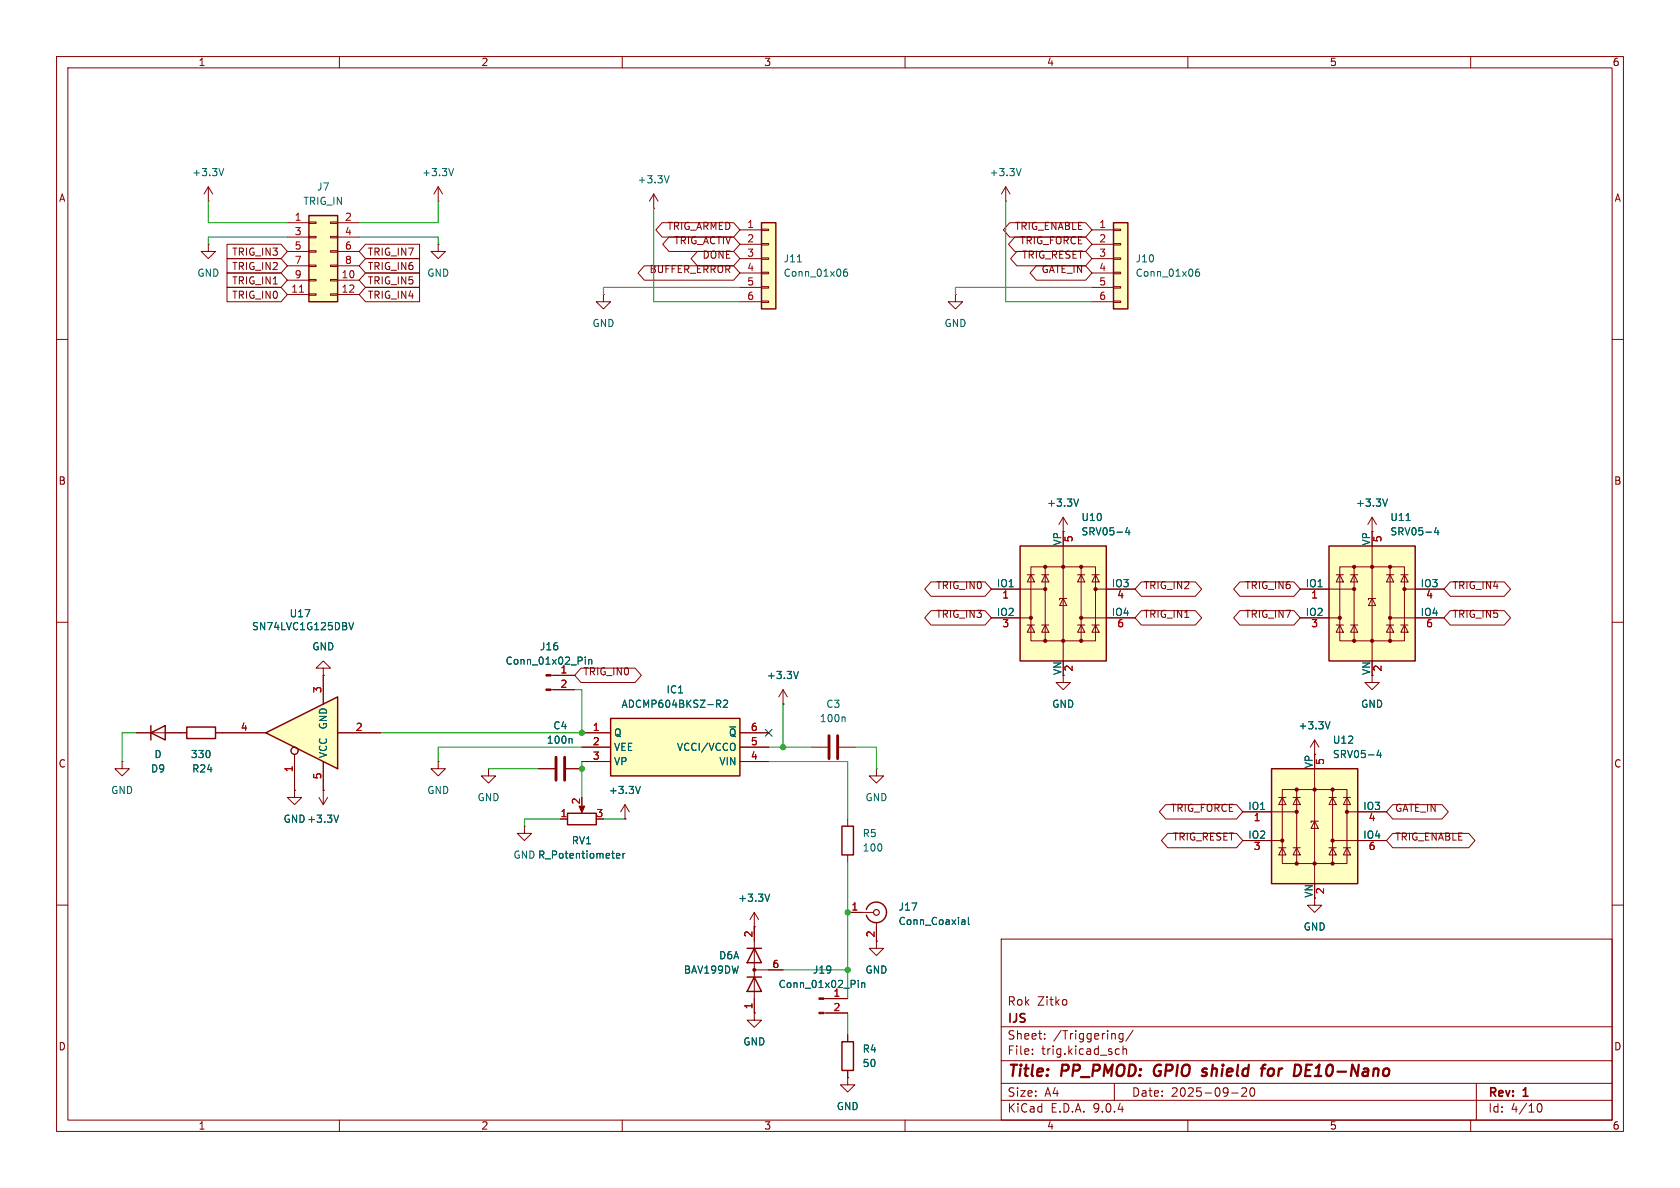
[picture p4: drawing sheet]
<svg xmlns="http://www.w3.org/2000/svg" width="297mm" height="210mm" viewBox="0 0 297 210" stroke-linecap="round" stroke-linejoin="round" font-family="sans-serif">
<g fill="none" stroke="#840000" stroke-width=".18">
<path d="M10 10h277v190h-277zM12 12h273v186h-273zM60 10v2M110 10v2M160 10v2M210 10v2M260 10v2M10 60h2M285 60h2M10 110h2M285 110h2M10 160h2"/>
<path d="M177 166h108v32h-108zM188.5 176.8v.8M285 160h2M60 198v2M110 198v2M160 198v2M177 194.5h108M177 191.5h108M177 187.5h108M177 181.5h108M182.5 186.3v.1M182.5 185.5v.1"/>
<path d="M184.7 183.6v.1M184.7 182.8v.1M197 191.5v3M197.3 186.3h.6M197.3 185.5h.6M198.5 185.5l.2-.1 .4 .1 .1 .9M198.5 182.7v1.2l-.3 .3-.3-.1M198.5 184.9v1.5M198.5 182.8l-.4-.1-.3 .3v.4l.2 .2h.5M200.3 182.1l-1.3 2M210 198v2M217.7 193.2h1.2"/>
<path d="M219.5 192.4l.6-.1 .2 .1 .1 .3-.9 1.1h.9M221.1 192.4l.2-.1a.81 .81 0 0 1 .6 .6 .81 .81 0 0 1-.3 .8l-.1 .1a.81 .81 0 0 1-.4-1.4zM260 198v2M261 191.5v6.5M271.7 195.7l.2-.5 .2-.1a.81 .81 0 0 1 .6 .6 .81 .81 0 0 1-.3 .8h-.4l-.3-.5"/>
</g>
<path d="M204.3 188.5a1.27 1.27 0 0 0 0 1.6M212.8 189.5l.5 .1v.3l-.3 .3h-.4M212.9 188.9l.5 .1M222.9 188.9h.8M223.7 188.2l-.4 .1M224.9 188.9a.62 .62 0 0 0-.7 .4v.7a.52 .52 0 0 0 .7 .1M230.9 189.2h.6M231.9 188.2h-.9l-.3 2h1" fill="none" stroke="#840000" stroke-width=".4"/>
<path d="M134.6 39.4h2.6v15.2h-2.6z" fill="#ffffc2"/>
<path d="M134.6 39.4h2.6v15.2h-2.6z" fill="none" stroke="#840000" stroke-width=".25"/>
<g fill="none" stroke="#840000" stroke-width=".18">
<path d="M130.8 40.6h3.8M130.8 43.2h3.8M130.8 45.7h3.8M130.8 48.3h3.8M130.8 50.8h3.8M130.8 53.3h3.8M134.6 40.5h1.3v.3h-1.3zM134.6 43.1h1.3v.2h-1.3zM134.6 45.6h1.3v.2h-1.3zM134.6 48.1h1.3v.3h-1.3zM134.6 50.7h1.3v.2h-1.3zM134.6 53.2h1.3v.3h-1.3z"/>
<path d="M138.4 124.5h.1M138.4 121.9l-.7 1.3M138.4 121.9l.8 1.3M138.4 121.9v2.6"/>
</g>
<path d="M141 46.3h.7M149.7 47.6h-.3a.86 .86 0 0 0 0 1.2l.4-.1v-.4l-.2-.2h-.2l-.3 .2M141.2 118.7l-.5 1.3" fill="none" stroke="#006464" stroke-width=".18"/>
<path d="M107.9 127h22.9v10.2h-22.9z" fill="#ffffc2"/>
<path d="M26.7 129.5l2.5-1.2v2.5zM26.7 128.3v2.5M33 128.5h5.1v2.1h-5.1zM107.9 127h22.9v10.2h-22.9zM100.3 143.8h5.1v2h-5.1z" fill="none" stroke="#840000" stroke-width=".25"/>
<g fill="none" stroke="#840000" stroke-width=".18">
<path d="M106.7 52.1v1.2h1.2l-1.2 1.3-1.3-1.3h1.3M106.7 52.1h.1M57.1 118.1h1.3l-1.3-1.3-1.2 1.3h1.2v1.3M57.1 119.4h.1M97.4 119.4h4.2M21.6 134.6v1.3h1.3l-1.3 1.3-1.3-1.3h1.3M21.6 134.6h.1M24.1 129.5h8.9M38.1 129.5h1.3M86.4 135.9v1.3h1.2l-1.2 1.2-1.3-1.2h1.3M86.4 135.9h.1M95.2 135.9h2.8"/>
<path d="M97.4 121.9h4.2M100.1 135.9h2.8M102.9 129.5h5M102.9 132.1h5M102.9 134.6h5M130.8 129.5h5.1M130.8 132.1h5.1M130.8 134.6h5.1M92.7 146.1v1.2h1.3l-1.3 1.3-1.3-1.3h1.3M92.7 146.1h.1M99.1 144.8h1.2M102.9 142.2v1.1"/>
<path d="M133.3 179.1v1.2h1.3l-1.3 1.3-1.2-1.3h1.2M133.3 179.1h.1"/>
</g>
<path d="M103.5 116.1v.2M103.5 116.6v.8M104.1 116.6v.8M104.1 116.7l.2-.1h.3v.8M101 130.5l.1 .2v.7M126.7 123.8h.5l.2 .2-.1 .4h-.6M127 124.4l.4 .6M127.9 123.9l.5-.1 .2 .3-.8 .9h.8M129.9 131.6v.9M109 151.3l.6-.1-.1-.3h-.3l-.2 .1v.6h.5M110.1 150.9v.8M110.5 150.9l-.4 .2" fill="none" stroke="#006464" stroke-width=".18"/>
<g fill="#840000" stroke="#840000" stroke-width=".18">
<path d="M102.4 142.5h1l-.5 1.1z"/>
<path d="M96.5 119.3h.9v.2h-.9z"/>
<path d="M96.5 121.8h.9v.2h-.9z"/>
</g>
<path d="M98.3 133.9v4M99.8 133.9v4" fill="none" stroke="#840000" stroke-width=".51"/>
<path d="M47 129.5l12.7-6.3v12.7z" fill="#ffffc2"/>
<path d="M47 129.5l12.7-6.3v12.7z" fill="none" stroke="#840000" stroke-width=".25"/>
<g fill="none" stroke="#840000" stroke-width=".18">
<path d="M77.5 43.2v1.3h1.2l-1.2 1.2-1.3-1.2h1.3M77.5 43.2h.1M57.1 119.4v5.1M39.4 129.5h7.6M52.1 139.7v1.3h1.2l-1.2 1.2-1.3-1.2h1.3M52.1 139.7h.1M52.1 133.4v6.3M57.1 139.7h.1M57.1 134.6v7.6M59.7 129.5h7.6M77.5 134.6v1.3h1.2l-1.2 1.3-1.3-1.3h1.3M77.5 134.6h.1"/>
<path d="M56.4 141l.7 1.2M57.9 141l-.8 1.2"/>
<circle cx="52.1" cy="132.7" r=".63"/>
</g>
<path d="M61.7 110.1l.4 1.2 .4-1.2M59.9 144.1l-.5 1.3" fill="none" stroke="#006464" stroke-width=".18"/>
<path d="M54.6 38.1h5.1v15.2h-5.1z" fill="#ffffc2"/>
<path d="M54.6 38.1h5.1v15.2h-5.1zM153.2 160.8a1.81 1.81 0 0 1 2.7-1 1.81 1.81 0 0 1 .1 2.9 1.81 1.81 0 0 1-2.8-.9" fill="none" stroke="#840000" stroke-width=".25"/>
<g fill="none" stroke="#840000" stroke-width=".18">
<path d="M36.8 35.6h.1M36.8 33l-.7 1.3M36.8 33l.8 1.3M36.8 33v2.6M50.8 39.4h3.8M54.6 39.2h1.3v.3h-1.3zM58.4 39.2h1.3v.3h-1.3zM59.7 39.4h3.8M77.5 35.6h.1M77.5 33l-.8 1.3M77.5 33l.7 1.3M77.5 33v2.6"/>
<path d="M36.8 43.2v1.3h1.3l-1.3 1.2-1.2-1.2h1.2M36.8 43.2h.1M50.8 41.9h3.8M50.8 44.5h3.8M50.8 47h3.8M50.8 49.5h3.8M50.8 52.1h3.8M54.6 41.8h1.3v.2h-1.3zM54.6 44.3h1.3v.3h-1.3zM54.6 46.9h1.3v.2h-1.3zM54.6 49.4h1.3v.3h-1.3zM54.6 51.9h1.3v.3h-1.3z"/>
<path d="M58.4 41.8h1.3v.2h-1.3zM58.4 44.3h1.3v.3h-1.3zM58.4 46.9h1.3v.2h-1.3zM58.4 49.4h1.3v.3h-1.3zM58.4 51.9h1.3v.3h-1.3zM59.7 41.9h3.8M59.7 44.5h3.8M59.7 47h3.8M59.7 49.5h3.8M59.7 52.1h3.8M188 119.4v1.3h1.2l-1.2 1.2-1.3-1.2h1.3M149.9 161.3h4.5"/>
<path d="M154.9 163.1v3.3"/>
</g>
<path d="M52.9 51.7h.8" fill="none" stroke="#a90000" stroke-width=".18"/>
<path d="M39.6 29.8l-.5 1.3M80.2 29.8l-.4 1.3M170.2 162.6h.2l.2 .2v.6M170.6 163.4h-.4M170.6 162.9h-.4M171.2 162.2v1.1l.2 .1" fill="none" stroke="#006464" stroke-width=".18"/>
<circle cx="154.9" cy="161.3" r=".51" fill="none" stroke="#840000" stroke-width=".2"/>
<path d="M180.3 96.5h15.3v20.3h-15.3z" fill="#ffffc2"/>
<g fill="none" stroke="#840000" stroke-width=".18">
<path d="M188 91.4v2.6M188 96.5v20.3M188 91.4l-.8 1.3M188 91.4l.7 1.3M175.3 104.1h9.5M175.3 109.2h6.9M181.6 101.6h1.3M181.6 110.5h1.3M182.2 100.2h11.5v13.1h-11.5zM182.2 101.6l.7 1.3h-1.3zM182.2 110.5l.7 1.3h-1.3zM184.1 101.6h1.3"/>
<path d="M184.1 110.5h1.3M184.8 101.6l.6 1.3h-1.3zM184.8 110.5l.6 1.3h-1.3zM184.8 100.2v13.1M188 105.8l.6 1.3h-1.3zM188.6 105.8h-1.3v.2M190.5 101.6h1.3M190.5 110.5h1.3M191.1 101.6l.7 1.3h-1.3zM191.1 110.5l.7 1.3h-1.3zM191.1 100.2v13.1M191.1 109.2h9.6"/>
<path d="M193 101.6h1.3M193 110.5h1.3M193.7 101.6l.6 1.3h-1.3zM193.7 110.5l.6 1.3h-1.3zM193.7 104.1h7M143.5 132.1h2.8M148.3 132.1h2.8M154.9 135.9v1.3h1.3l-1.3 1.2-1.2-1.2h1.2M154.9 135.9h.1M149.9 144.8v1.3M149.9 151.1v1.3"/>
</g>
<path d="M180.3 96.5h15.3v20.3h-15.3zM148.8 146.1h2.1v5h-2.1z" fill="none" stroke="#840000" stroke-width=".25"/>
<g fill="#840000" stroke="#840000" stroke-width=".18">
<circle cx="182.2" cy="109.2" r=".28"/>
<circle cx="184.8" cy="100.2" r=".28"/>
<circle cx="184.8" cy="104.1" r=".28"/>
<circle cx="184.8" cy="113.3" r=".28"/>
<circle cx="188" cy="100.2" r=".28"/>
<circle cx="188" cy="113.3" r=".28"/>
<circle cx="191.1" cy="100.2" r=".28"/>
<circle cx="191.1" cy="109.2" r=".28"/>
<circle cx="191.1" cy="113.3" r=".28"/>
<circle cx="193.7" cy="104.1" r=".28"/>
</g>
<path d="M190.7 88.2l-.4 1.3M199.3 93.2l-.3 .9h.8M199.6 93.7v.9M149.2 126.7l.2 .2v.7" fill="none" stroke="#006464" stroke-width=".18"/>
<path d="M146.6 130v4.1M148.1 130v4.1" fill="none" stroke="#840000" stroke-width=".51"/>
<path d="M224.8 135.9h15.2v20.3h-15.2z" fill="#ffffc2"/>
<g fill="none" stroke="#840000" stroke-width=".18">
<path d="M115.6 36.8h.1M115.6 34.3l-.8 1.3M115.6 34.3l.7 1.3M115.6 34.3v2.5M226.7 139.6h11.4v13.1h-11.4zM229.2 139.6v13.1M232.4 130.8v2.6M232.4 135.9v20.3M232.4 130.8l-.8 1.3M232.4 130.8l.8 1.3M235.6 139.6v13.1M110.5 144.8h.1"/>
<path d="M110.5 142.2l-.8 1.3M110.5 142.2l.8 1.3M110.5 142.2v2.6M219.7 143.5h9.5M219.7 148.6h7M226.1 141h1.2M226.1 149.9h1.2M226.7 141l.6 1.2h-1.2zM226.7 149.9l.6 1.2h-1.2zM228.6 141h1.3M228.6 149.9h1.3M229.2 141l.7 1.2h-1.3z"/>
<path d="M229.2 149.9l.7 1.2h-1.3zM232.4 145.2l.6 1.2h-1.2zM232.4 158.8v1.2h1.3l-1.3 1.3-1.3-1.3h1.3M233 145.2h-1.2v.2M234.9 141h1.3M234.9 149.9h1.3M235.6 141l.6 1.2h-1.3zM235.6 149.9l.6 1.2h-1.3zM235.6 148.6h9.5M237.5 141h1.3M237.5 149.9h1.3M238.1 141l.7 1.2h-1.3z"/>
<path d="M238.1 149.9l.7 1.2h-1.3zM238.1 143.5h7M154.9 166.4v1.2h1.3l-1.3 1.3-1.2-1.3h1.2"/>
</g>
<path d="M224.8 135.9h15.2v20.3h-15.2z" fill="none" stroke="#840000" stroke-width=".25"/>
<g fill="#840000" stroke="#840000" stroke-width=".18">
<circle cx="226.7" cy="148.6" r=".28"/>
<circle cx="229.2" cy="139.6" r=".28"/>
<circle cx="229.2" cy="143.5" r=".28"/>
<circle cx="229.2" cy="152.7" r=".28"/>
<circle cx="232.4" cy="139.6" r=".28"/>
<circle cx="232.4" cy="152.7" r=".28"/>
<circle cx="235.6" cy="139.6" r=".28"/>
<circle cx="235.6" cy="148.6" r=".28"/>
<circle cx="235.6" cy="152.7" r=".28"/>
<circle cx="238.1" cy="143.5" r=".28"/>
</g>
<path d="M118.3 31.1l-.4 1.2M113.2 139l-.4 1.3M235.1 127.6l-.4 1.2M243.7 132.6l-.3 .9h.8M244 133.1v.8" fill="none" stroke="#006464" stroke-width=".18"/>
<path d="M196.8 39.4h2.6v15.2h-2.6z" fill="#ffffc2"/>
<path d="M196.8 39.4h2.6v15.2h-2.6z" fill="none" stroke="#840000" stroke-width=".25"/>
<g fill="none" stroke="#840000" stroke-width=".18">
<path d="M177.8 35.6h.1M177.8 33l-.8 1.3M177.8 33l.8 1.3M177.8 33v2.6M193 40.6h3.8M193 43.2h3.8M193 45.7h3.8M193 48.3h3.8M193 50.8h3.8M193 53.3h3.8M196.8 40.5h1.3v.3h-1.3zM196.8 43.1h1.3v.2h-1.3z"/>
<path d="M196.8 45.6h1.3v.2h-1.3zM196.8 48.1h1.3v.3h-1.3zM196.8 50.7h1.3v.2h-1.3zM196.8 53.2h1.3v.3h-1.3z"/>
</g>
<path d="M180.5 29.8l-.4 1.3M212 47.6h-.4a.86 .86 0 0 0 0 1.2l.4-.1 .1-.4-.3-.2h-.2l-.2 .2" fill="none" stroke="#006464" stroke-width=".18"/>
<path d="M234.9 96.5h15.3v20.3h-15.3z" fill="#ffffc2"/>
<g fill="none" stroke="#840000" stroke-width=".18">
<path d="M117.1 39.4h12.6l1.1 1.2-1.1 1.3h-12.6l-1.2-1.3zM178.5 39.4h13.4l1.1 1.2-1.1 1.3h-13.4l-1.1-1.3zM40.1 48.3h9.6l1.1 1.2-1.1 1.3h-9.6zM40.1 43.2h9.6l1.1 1.3-1.1 1.2h-9.6zM40.1 45.7h9.6l1.1 1.3-1.1 1.3h-9.6zM40.1 50.8h9.6l1.1 1.3-1.1 1.2h-9.6zM64.6 50.8h9.6v2.5h-9.6l-1.1-1.2zM64.6 45.7h9.6v2.6h-9.6l-1.1-1.3zM64.6 43.2h9.6v2.5h-9.6l-1.1-1.2zM64.6 48.3h9.6v2.5h-9.6l-1.1-1.3zM113.9 47h15.8l1.1 1.3-1.1 1.2h-15.8l-1.1-1.2zM118.3 41.9h11.4l1.1 1.3-1.1 1.3h-11.4l-1.1-1.3z"/>
<path d="M123.3 44.4h6.4l1.1 1.3-1.1 1.3h-6.4l-1.1-1.3zM168.9 52.1v1.2h1.3l-1.3 1.3-1.3-1.3h1.3M168.9 52.1h.1M179.4 41.9h12.5l1.1 1.3-1.1 1.3h-12.5l-1.1-1.3zM179.8 44.4h12.1l1.1 1.3-1.1 1.3h-12.1l-1.1-1.3zM183.2 47h8.7l1.1 1.3-1.1 1.2h-8.7l-1.1-1.2zM242.6 91.4v2.6M242.6 96.5v20.3M242.6 91.4l-.8 1.3M242.6 91.4l.7 1.3M57.1 119.4h.1M57.1 119.4v5.1"/>
<path d="M97.8 119.4h3.8M102.7 118.1h9.6l1.1 1.3-1.1 1.3h-9.6l-1.1-1.3zM164.6 107.9h9.5l1.2 1.3-1.2 1.3h-9.5l-1.1-1.3zM164.6 102.9h9.5l1.2 1.2-1.2 1.3h-9.5l-1.1-1.3zM175.3 104.1h5M175.3 109.2h5M195.6 104.1h5.1M195.6 109.2h5.1M201.8 102.9h9.5l1.1 1.2-1.1 1.3h-9.5l-1.1-1.3zM201.8 107.9h9.5l1.1 1.3-1.1 1.3h-9.5l-1.1-1.3zM219.2 102.9h9.6l1.1 1.2-1.1 1.3h-9.6l-1.1-1.3zM219.2 107.9h9.6l1.1 1.3-1.1 1.3h-9.6l-1.1-1.3z"/>
<path d="M229.9 104.1h9.5M229.9 109.2h7M236.2 101.6h1.3M236.2 110.5h1.3M236.9 100.2h11.4v13.1h-11.4zM236.9 101.6l.6 1.3h-1.3zM236.9 110.5l.6 1.3h-1.3zM238.8 101.6h1.2M238.8 110.5h1.2M239.4 101.6l.6 1.3h-1.2zM239.4 110.5l.6 1.3h-1.2zM239.4 100.2v13.1"/>
<path d="M242.6 105.8l.6 1.3h-1.3zM242.6 119.4v1.3h1.2l-1.2 1.2-1.3-1.2h1.3M243.2 105.8h-1.3v.2M245.1 101.6h1.3M245.1 110.5h1.3M245.7 101.6l.7 1.3h-1.3zM245.7 110.5l.7 1.3h-1.3zM245.7 100.2v13.1M245.7 109.2h9.6M247.6 101.6h1.3M247.6 110.5h1.3M248.3 101.6l.6 1.3h-1.3z"/>
<path d="M248.3 110.5l.6 1.3h-1.3zM248.3 104.1h7M256.4 102.9h9.5l1.2 1.2-1.2 1.3h-9.5l-1.1-1.3zM256.4 107.9h9.5l1.2 1.3-1.2 1.3h-9.5l-1.1-1.3zM24.1 129.5h2.6M29.2 129.5h3.8M38.1 129.5h8.9M52.1 139.7h.1M52.1 133.4v6.3M57.1 139.7h.1M57.1 134.6v5.1M59.7 129.5h7.6"/>
<path d="M95.2 135.9h2.8M97.8 121.9h3.8M100.1 135.9h2.8M102.9 129.5h5M102.9 132.1h5M102.9 134.6h5M130.8 129.5h5.1M130.8 132.1h5.1M130.8 134.6h5.1M138.4 124.5h.1M99.1 144.8h1.2M110.5 144.8h.1"/>
<path d="M206.1 142.2h12.5l1.1 1.3-1.1 1.3h-12.5l-1.1-1.3zM206.4 147.3h12.2l1.1 1.3-1.1 1.3h-12.2l-1.1-1.3zM219.7 143.5h5.1M219.7 148.6h5.1M240 143.5h5.1M240 148.6h5.1M246.2 142.2h8.7l1.1 1.3-1.1 1.3h-8.7l-1.1-1.3zM246.2 147.3h13.5l1.1 1.3-1.1 1.3h-13.5l-1.1-1.3zM133.3 163.8h.1M133.3 179.1h.1M133.3 161.3v17.8M133.3 171.5h5.1"/>
<path d="M133.3 161.3l-.7 1.3M133.3 161.3l.8 1.3M145.6 176.5h4.3M145.6 179.1h4.3M149.9 161.3h2.5M154.9 163.8v2.6M149.9 190.5v1.3h1.2l-1.2 1.2-1.3-1.2h1.3M149.9 190.5h.1M149.9 182.9v1.3M149.9 189.2v1.3"/>
<circle cx="52.1" cy="132.7" r=".63"/>
</g>
<path d="M234.9 96.5h15.3v20.3h-15.3zM132.1 172.7h2.5M132.1 167.6h2.5M133.3 172.7l1.3 2.6h-2.5zM133.3 167.6l1.3 2.6h-2.5zM148.8 184.2h2.1v5h-2.1z" fill="none" stroke="#840000" stroke-width=".25"/>
<g fill="#840000" stroke="#840000" stroke-width=".18">
<path d="M144.8 176.4h.8v.3h-.8z"/>
<path d="M144.8 178.9h.8v.3h-.8z"/>
<circle cx="236.9" cy="109.2" r=".28"/>
<circle cx="239.4" cy="100.2" r=".28"/>
<circle cx="239.4" cy="104.1" r=".28"/>
<circle cx="239.4" cy="113.3" r=".28"/>
<circle cx="242.6" cy="100.2" r=".28"/>
<circle cx="242.6" cy="113.3" r=".28"/>
<circle cx="245.7" cy="100.2" r=".28"/>
<circle cx="245.7" cy="109.2" r=".28"/>
<circle cx="245.7" cy="113.3" r=".28"/>
<circle cx="248.3" cy="104.1" r=".28"/>
<circle cx="133.3" cy="171.4" r=".25"/>
</g>
<g fill="none" stroke="#006464" stroke-width=".18">
<path d="M190.7 88.2l-.4 1.3M199.3 93.2l-.3 .9h.8M199.6 93.7v.9M245.3 88.2l-.4 1.3M248.6 92h.7M253.9 93.2l-.3 .9h.8M254.2 93.7v.9M61.7 110.1l.4 1.2 .4-1.2M103.5 116.1v.2M103.5 116.6v.8M104.1 116.6v.8M104.1 116.7l.2-.1h.3v.8"/>
<path d="M141.2 118.7l-.5 1.3M101 130.5l.1 .2v.7M113.2 139l-.4 1.3M126.7 123.8h.5l.2 .2-.1 .4h-.6M127 124.4l.4 .6M127.9 123.9l.5-.1 .2 .3-.8 .9h.8M129.9 131.6v.9M235.1 127.6l-.4 1.2M243.7 132.6l-.3 .9h.8M244 133.1v.8M59.9 144.1l-.5 1.3M109 151.3l.6-.1-.1-.3h-.3l-.2 .1v.6h.5"/>
<path d="M110.1 150.9v.8M110.5 150.9l-.4 .2M136.1 158.1l-.5 1.2M151.7 173.3v.1M151.7 173.7v.9M152.3 173.7v.9M152.3 173.8l.2-.1 .3 .1 .1 .8M170.2 162.6h.2l.2 .2v.6M170.6 163.4h-.4M170.6 162.9h-.4M171.2 162.2v1.1l.2 .1"/>
</g>
<g fill="none" stroke="#009600" stroke-width=".18">
<path d="M36.8 35.6v3.8h14M77.5 35.6v3.8h-14M115.6 36.8v16.5h15.2M177.8 35.6v17.7h15.2M50.8 41.9h-14v1.3M63.5 41.9h14v1.3M130.8 50.8h-24.1v1.3M193 50.8h-24.1v1.3M24.1 129.5h-2.5v5.1M86.4 135.9h8.8M101.6 121.9h1.3v7.6h-35.6M102.9 132.1h-25.4v2.5"/>
<path d="M102.9 134.6v6.4M135.9 134.6h14v10.2M135.9 132.1h7.6M138.4 124.5v7.6M151.1 132.1h3.8v3.8M99.1 144.8h-6.4v1.3M106.7 144.8h3.8M149.9 152.4v24.1M138.4 171.5h11.5M149.9 179.1v3.8"/>
</g>
<path d="M135.3 128.9l1.2 1.2M136.5 128.9l-1.2 1.2" fill="none" stroke="#000084" stroke-width=".18"/>
<g fill="#009600" stroke="#009600" stroke-width=".18">
<circle cx="138.4" cy="132.1" r=".46"/>
<circle cx="102.9" cy="129.5" r=".46"/>
<circle cx="102.9" cy="135.9" r=".46"/>
<circle cx="149.9" cy="161.3" r=".46"/>
<circle cx="149.9" cy="171.5" r=".46"/>
</g>
<g font-size="2.8" fill="#840000">
<text x="178" y="190.9">Title:</text>
<text x="187.7" y="190.9">PP_PMOD:</text>
<text x="204.8" y="190.9">GPIO</text>
<text x="214.2" y="190.9">shield</text>
<text x="225.5" y="190.9">for</text>
<text x="232" y="190.9">DE10-Nano</text>
</g>
<g font-size="2.1" fill="#840000">
<text x="178" y="178">Rok</text>
<text x="183.4" y="178">Zitko</text>
<text x="178" y="184">Sheet:</text>
<text x="178" y="181.2">IJS</text>
<text x="186.2" y="184">/Triggering/</text>
<text x="178" y="186.7">File:</text>
<text x="184.1" y="186.7">trig.kicad_sch</text>
<text x="178" y="196.9">KiCad</text>
<text x="178" y="194.1">Size:</text>
<text x="184.7" y="194.1">A4</text>
<text x="185.7" y="196.9">E.D.A.</text>
<text x="193.3" y="196.9">9.0.4</text>
<text x="200" y="194.1">Date:</text>
<text x="207" y="194.1">2025-09-20</text>
<text x="263" y="194.3">Rev:</text>
<text x="263" y="196.9">Id:</text>
<text x="267.1" y="196.9">4/10</text>
<text x="269.4" y="194.3">1</text>
</g>
<g font-size="1.8" fill="#840000">
<text x="35" y="11.9">1</text>
<text x="85" y="11.9">2</text>
<text x="135" y="11.9">3</text>
<text x="185" y="11.9">4</text>
<text x="235" y="11.9">5</text>
<text x="285" y="11.9">6</text>
<text x="10.3" y="35.9">A</text>
<text x="285.3" y="35.9">A</text>
<text x="117.9" y="40.7">TRIG_ARMED</text>
<text x="179.3" y="40.7">TRIG_ENABLE</text>
<text x="40.9" y="45.4">TRIG_IN3</text>
<text x="40.9" y="47.9">TRIG_IN2</text>
<text x="64.9" y="47.9">TRIG_IN6</text>
<text x="64.9" y="45.4">TRIG_IN7</text>
<text x="119.1" y="43.3">TRIG_ACTIV</text>
<text x="124.1" y="45.8">DONE</text>
<text x="180.2" y="43.3">TRIG_FORCE</text>
<text x="180.6" y="45.8">TRIG_RESET</text>
<text x="40.9" y="50.5">TRIG_IN1</text>
<text x="40.9" y="53">TRIG_IN0</text>
<text x="64.9" y="53">TRIG_IN4</text>
<text x="64.9" y="50.5">TRIG_IN5</text>
<text x="114.7" y="48.4">BUFFER_ERROR</text>
<text x="184" y="48.4">GATE_IN</text>
<text x="10.3" y="85.9">B</text>
<text x="285.3" y="85.9">B</text>
<text x="242.3" y="96.5" transform="rotate(-90 242.3 96.5)">VP</text>
<text x="165.4" y="104.2">TRIG_IN0</text>
<text x="202.1" y="104.2">TRIG_IN2</text>
<text x="220" y="104.2">TRIG_IN6</text>
<text x="256.7" y="104.2">TRIG_IN4</text>
<text x="165.4" y="109.3">TRIG_IN3</text>
<text x="202.1" y="109.3">TRIG_IN1</text>
<text x="220" y="109.3">TRIG_IN7</text>
<text x="256.7" y="109.3">TRIG_IN5</text>
<text x="103" y="119.5">TRIG_IN0</text>
<text x="187.7" y="119.4" transform="rotate(-90 187.7 119.4)">VN</text>
<text x="242.3" y="119.4" transform="rotate(-90 242.3 119.4)">VN</text>
<text x="10.3" y="135.9">C</text>
<text x="232.2" y="135.9" transform="rotate(-90 232.2 135.9)">VP</text>
<text x="285.3" y="135.9">C</text>
<text x="206.9" y="143.6">TRIG_FORCE</text>
<text x="246.5" y="143.6">GATE_IN</text>
<text x="207.3" y="148.7">TRIG_RESET</text>
<text x="246.5" y="148.7">TRIG_ENABLE</text>
<text x="232.2" y="158.8" transform="rotate(-90 232.2 158.8)">VN</text>
<text x="154.7" y="165.8" transform="rotate(-90 154.7 165.8)">2</text>
<text x="10.3" y="185.9">D</text>
<text x="285.3" y="185.9">D</text>
<text x="35" y="199.9">1</text>
<text x="85" y="199.9">2</text>
<text x="135" y="199.9">3</text>
<text x="185" y="199.9">4</text>
<text x="235" y="199.9">5</text>
<text x="285" y="199.9">6</text>
</g>
<g font-size="1.8" fill="#006464">
<text x="33.9" y="31.3">+3.3V</text>
<text x="56" y="33.9">J7</text>
<text x="74.5" y="31.3">+3.3V</text>
<text x="112.6" y="32.6">+3.3V</text>
<text x="174.9" y="31.3">+3.3V</text>
<text x="53.5" y="36.4">TRIG_IN</text>
<text x="138.4" y="46.6">J11</text>
<text x="200.7" y="46.6">J10</text>
<text x="34.8" y="49.1">GND</text>
<text x="75.4" y="49.1">GND</text>
<text x="138.4" y="49.1">Conn_01x06</text>
<text x="200.7" y="49.1">Conn_01x06</text>
<text x="104.6" y="58">GND</text>
<text x="166.9" y="58">GND</text>
<text x="185" y="89.8">+3.3V</text>
<text x="239.6" y="89.8">+3.3V</text>
<text x="191.1" y="92.3">U10</text>
<text x="191.1" y="94.8">SRV05-4</text>
<text x="245.7" y="92.3">U11</text>
<text x="245.7" y="94.8">SRV05-4</text>
<text x="187.7" y="96.5" transform="rotate(-90 187.7 96.5)">VP</text>
<text x="176.1" y="103.9">IO1</text>
<text x="196.4" y="103.9">IO3</text>
<text x="230.7" y="103.9">IO1</text>
<text x="251.1" y="103.9">IO3</text>
<text x="44.5" y="111.6">SN74LVC1G125DBV</text>
<text x="51.1" y="109.3">U17</text>
<text x="176.1" y="109">IO2</text>
<text x="196.4" y="109">IO4</text>
<text x="230.7" y="109">IO2</text>
<text x="251.1" y="109">IO4</text>
<text x="55.1" y="115.2">GND</text>
<text x="89.3" y="117.7">Conn_01x02_Pin</text>
<text x="95.4" y="115.2">J16</text>
<text x="109.8" y="125.3">ADCMP604BKSZ-R2</text>
<text x="117.7" y="122.8">IC1</text>
<text x="135.5" y="120.2">+3.3V</text>
<text x="146" y="125.3">C3</text>
<text x="185.9" y="125.3">GND</text>
<text x="240.5" y="125.3">GND</text>
<text x="58" y="129" transform="rotate(-90 58 129)">GND</text>
<text x="96.6" y="131.7">100n</text>
<text x="97.7" y="129.1">C4</text>
<text x="108.5" y="130.4">Q</text>
<text x="128.8" y="130.4">~{Q}</text>
<text x="144.8" y="127.9">100n</text>
<text x="229.5" y="129.1">+3.3V</text>
<text x="235.5" y="131.7">U12</text>
<text x="26.6" y="136.8">D9</text>
<text x="27.2" y="134.2">D</text>
<text x="33.6" y="134.2">330</text>
<text x="33.9" y="136.8">R24</text>
<text x="58" y="134.1" transform="rotate(-90 58 134.1)">VCC</text>
<text x="108.5" y="132.9">VEE</text>
<text x="108.5" y="135.5">VP</text>
<text x="119.6" y="132.9">VCCI/VCCO</text>
<text x="127.1" y="135.5">VIN</text>
<text x="235.5" y="134.2">SRV05-4</text>
<text x="19.6" y="140.6">GND</text>
<text x="75.4" y="140.6">GND</text>
<text x="84.3" y="141.8">GND</text>
<text x="107.5" y="140.6">+3.3V</text>
<text x="152.9" y="141.8">GND</text>
<text x="220.6" y="143.3">IO1</text>
<text x="240.9" y="143.3">IO3</text>
<text x="50" y="145.6">GND+3.3V</text>
<text x="101" y="149.5">RV1</text>
<text x="152.4" y="148.2">R5</text>
<text x="220.6" y="148.3">IO2</text>
<text x="240.9" y="148.3">IO4</text>
<text x="90.7" y="152">GND R_Potentiometer</text>
<text x="95" y="152">R_Potentiometer</text>
<text x="152.4" y="150.7">100</text>
<text x="130.4" y="159.6">+3.3V</text>
<text x="158.8" y="161.2">J17</text>
<text x="158.8" y="163.7">Conn_Coaxial</text>
<text x="230.4" y="164.7">GND</text>
<text x="120.8" y="172.3">BAV199DW</text>
<text x="127" y="169.8">D6A</text>
<text x="143.6" y="172.3">J19</text>
<text x="152.9" y="172.3">GND</text>
<text x="137.5" y="174.9">Conn_01x02_Pin</text>
<text x="131.3" y="185">GND</text>
<text x="152.4" y="186.3">R4</text>
<text x="152.4" y="188.8">50</text>
<text x="147.8" y="196.4">GND</text>
</g>
<g font-size="1.8" fill="#a90000">
<text x="52" y="39.1">1</text>
<text x="52" y="41.7">3</text>
<text x="60.9" y="39.1">2</text>
<text x="60.9" y="41.7">4</text>
<text x="132" y="40.4">1</text>
<text x="194.2" y="40.4">1</text>
<text x="52" y="44.2">5</text>
<text x="52" y="46.7">7</text>
<text x="60.9" y="44.2">6</text>
<text x="60.9" y="46.7">8</text>
<text x="132" y="42.9">2</text>
<text x="132" y="45.5">3</text>
<text x="194.2" y="42.9">2</text>
<text x="194.2" y="45.5">3</text>
<text x="51.4" y="51.8">11</text>
<text x="52" y="49.3">9</text>
<text x="60.3" y="49.3">10</text>
<text x="60.3" y="51.8">12</text>
<text x="132" y="48">4</text>
<text x="132" y="50.5">5</text>
<text x="132" y="53.1">6</text>
<text x="194.2" y="48">4</text>
<text x="194.2" y="50.5">5</text>
<text x="194.2" y="53.1">6</text>
<text x="189.9" y="96" transform="rotate(-90 189.9 96)">5</text>
<text x="244.6" y="96" transform="rotate(-90 244.6 96)">5</text>
<text x="177.1" y="106.1">1</text>
<text x="197.4" y="106.1">4</text>
<text x="231.7" y="106.1">1</text>
<text x="252" y="106.1">4</text>
<text x="177.1" y="111.2">3</text>
<text x="197.4" y="111.2">6</text>
<text x="231.7" y="111.2">3</text>
<text x="252" y="111.2">6</text>
<text x="99" y="119.1">1</text>
<text x="189.9" y="118.8" transform="rotate(-90 189.9 118.8)">2</text>
<text x="244.6" y="118.8" transform="rotate(-90 244.6 118.8)">2</text>
<text x="56.9" y="122.6" transform="rotate(-90 56.9 122.6)">3</text>
<text x="99" y="121.7">2</text>
<text x="42.5" y="129.3">4</text>
<text x="62.8" y="129.3">2</text>
<text x="104.7" y="129.3">1</text>
<text x="104.7" y="131.8">2</text>
<text x="132.6" y="129.3">6</text>
<text x="132.6" y="131.8">5</text>
<text x="51.8" y="136.6" transform="rotate(-90 51.8 136.6)">1</text>
<text x="56.9" y="137.9" transform="rotate(-90 56.9 137.9)">5</text>
<text x="104.7" y="134.4">3</text>
<text x="132.6" y="134.4">4</text>
<text x="234.4" y="135.3" transform="rotate(-90 234.4 135.3)">5</text>
<text x="102.6" y="142.3" transform="rotate(-90 102.6 142.3)">2</text>
<text x="99" y="144.5">1</text>
<text x="105.3" y="144.5">3</text>
<text x="221.5" y="145.5">1</text>
<text x="241.9" y="145.5">4</text>
<text x="221.5" y="150.6">3</text>
<text x="241.9" y="150.6">6</text>
<text x="150.4" y="161">1</text>
<text x="234.4" y="158.2" transform="rotate(-90 234.4 158.2)">2</text>
<text x="133.1" y="165.8" transform="rotate(-90 133.1 165.8)">2</text>
<text x="136.5" y="171.2">6</text>
<text x="133.1" y="178.5" transform="rotate(-90 133.1 178.5)">1</text>
<text x="147.2" y="176.3">1</text>
<text x="147.2" y="178.8">2</text>
</g>
</svg>
